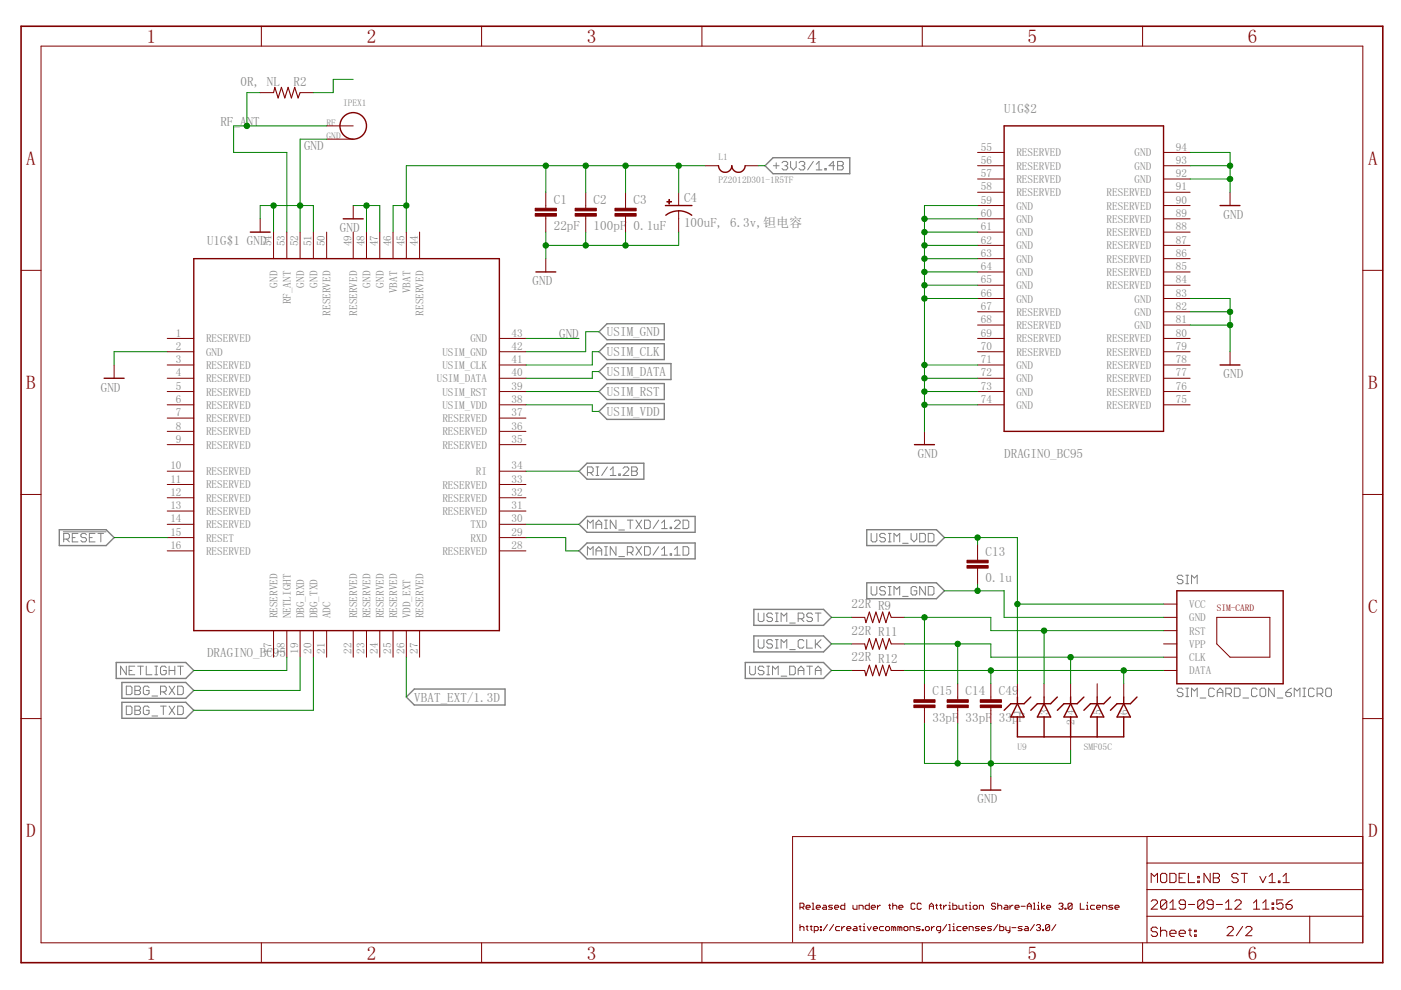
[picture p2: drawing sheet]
<svg xmlns="http://www.w3.org/2000/svg" width="297mm" height="210mm" viewBox="0 0 297 210" stroke-linecap="round" stroke-linejoin="round" font-family="sans-serif">
<g fill="none" stroke="#808080" stroke-width=".21">
<path d="M164 35.1h1.2M164.6 34.5v1.2M165.8 34.5l.3-.3h.6l.3 .3v.3l-.3 .3M166.4 35.1h.3M166.7 35.1l.3 .3v.3l-.3 .3h-.6l-.3-.3M167.6 34.2v1.2l.6 .6 .6-.6v-1.2M169.4 34.5l.3-.3h.6l.3 .3v.3l-.3 .3M170 35.1h.3M170.3 35.1l.3 .3v.3l-.3 .3h-.6l-.3-.3M172.4 34.2l-1.2 1.8M173.1 36h1.2M173.1 34.8l.6-.6v1.8"/>
<path d="M174.9 35.7h.3v.3h-.3zM177 35.1h-1.2l.9-.9v1.8M177.6 35.1h.9M177.6 34.2h.9l.3 .3v.3l-.3 .3 .3 .3v.3l-.3 .3h-.9zM126.4 99h.6M126.7 99v1.8M128.8 99l-1.2 1.8M129.4 99.6l.6-.6v1.8M132.1 99.3l.3-.3h.6l.3 .3v.3l-1.2 1.2h1.2M133.9 99h.9l.3 .3v.3l-.3 .3 .3 .3v.3l-.3 .3h-.9zM133.9 99.9h.9M13.4 112.8h9.1"/>
<path d="M13.5 114.3h.9l.3-.3v-.6l-.3-.3h-.9v1.8M14.1 114.3l.6 .6M15.3 114h.6M16.5 113.1h-1.2v1.8h1.2M18.3 113.4l-.3-.3h-.6l-.3 .3v.3l.3 .3h.6l.3 .3v.3l-.3 .3h-.6l-.3-.3M18.9 114h.7M20.2 113.1h-1.3v1.8h1.3M20.8 113.1h1.2M21.4 113.1v1.8M124.5 100.2h1l.3-.3v-.6l-.3-.3h-1v1.8M124.5 112.1v-1.8l.6 .6 .7-.6v1.8M124.5 117.7v-1.8l.6 .6 .7-.6v1.8"/>
<path d="M125.1 100.2l.7 .6M126.4 100.8h.6M126.4 112.1v-1.2l.6-.6 .6 .6v1.2M126.4 117.7v-1.2l.6-.6 .6 .6v1.2M126.4 111.2h1.2M126.4 116.8h1.2M128.2 112.1h.6M128.2 110.3h.6M128.2 117.7h.6M128.2 115.9h.6M128.5 110.3v1.8M128.5 115.9v1.8"/>
<path d="M129.4 100.8h1.2M130.6 110.3v1.8l-1.2-1.8v1.8M130.6 115.9v1.8l-1.2-1.8v1.8M131.2 100.5h.3v.3h-.3zM131.2 112.4h1.2M131.2 118h1.2M133 110.3h1.2M133 117.1h.9l.3-.3v-.6l-.3-.3h-.9v1.8M133.6 110.3v1.8M133.6 117.1l.6 .6M134.8 110.3l1.2 1.8M134.8 115.9l1.2 1.8"/>
<path d="M136 110.3l-1.2 1.8M136 115.9l-1.2 1.8M136.7 110.3h.8l.4 .3v1.2l-.4 .3h-.8zM136.7 115.9h.8l.4 .3v1.2l-.4 .3h-.8zM139.7 110.3l-1.2 1.8M139.7 115.9l-1.2 1.8M140.3 112.1h1.2M140.3 110.9l.6-.6v1.8M140.3 116.5l.6-.6v1.8M140.3 117.7h1.2M142.1 111.8h.3v.3h-.3zM142.1 117.4h.3v.3h-.3z"/>
<path d="M143 110.6l.3-.3h.6l.3 .3v.3l-1.2 1.2h1.2M143 117.7h1.2M143 116.5l.6-.6v1.8M144.8 110.3h.9l.3 .3v1.2l-.3 .3h-.9zM144.8 115.9h.9l.3 .3v1.2l-.3 .3h-.9zM184.7 113.1v1.5l.3 .3h.6l.3-.3v-1.5M187.7 113.4l-.3-.3h-.6l-.3 .3v.3l.3 .3h.6l.3 .3v.3l-.3 .3h-.6l-.3-.3M188.3 113.1h.6M188.3 114.9h.6M188.6 113.1v1.8M189.5 114.9v-1.8l.6 .6 .7-.6v1.8M191.4 115.2h1.2"/>
<path d="M193.2 113.1v1.2l.6 .6 .6-.6v-1.2M195 113.1h.9l.3 .3v1.2l-.3 .3h-.9zM196.8 113.1h.9l.3 .3v1.2l-.3 .3h-.9zM160.8 130v1.5l.3 .3h.6l.3-.3v-1.5M160.8 135.6v1.5l.3 .3h.6l.3-.3v-1.5M163.8 130.3l-.3-.3h-.6l-.3 .3v.3l.3 .3h.6l.3 .3v.3l-.3 .3h-.6l-.3-.3M163.8 135.9l-.3-.3h-.6l-.3 .3v.3l.3 .3h.6l.3 .3v.3l-.3 .3h-.6l-.3-.3M164.4 131.8h.6M164.4 130h.6M164.4 137.4h.6M164.4 135.6h.6M164.7 130v1.8"/>
<path d="M164.7 135.6v1.8M165.6 131.8v-1.8l.6 .6 .6-.6v1.8M165.6 137.4v-1.8l.6 .6 .6-.6v1.8M167.4 132.1h1.2M167.4 137.7h1.2M169.2 131.2h.9l.3-.3v-.6l-.3-.3h-.9v1.8M169.8 131.2l.6 .6M170.4 135.9l-.3-.3h-.6l-.3 .3v1.2l.3 .3h.6l.3-.3M171 135.6v1.8h1.3M172.3 130.3l-.3-.3h-.7l-.3 .3v.3l.3 .3h.7l.3 .3v.3l-.3 .3h-.7l-.3-.3M172.9 130h1.2M172.9 135.6v1.8"/>
<path d="M173.2 136.5l.9 .9M173.5 130v1.8M174.1 135.6l-1.2 1.2M184.7 124.4v1.5l.3 .3h.6l.3-.3v-1.5M187.7 124.7l-.3-.3h-.6l-.3 .3v.2l.3 .4h.6l.3 .3v.3l-.3 .3h-.6l-.3-.3M188.3 126.2h.6M188.3 124.4h.6M188.6 124.4v1.8M189.5 126.2v-1.8l.6 .5 .7-.5v1.8M191.4 126.4h1.2M194.4 124.7l-.3-.3h-.6l-.3 .3v1.2l.3 .3h.6l.3-.3v-.6h-.6M196.2 124.4v1.8l-1.2-1.8v1.8"/>
<path d="M196.8 124.4h.9l.3 .3v1.2l-.3 .3h-.9zM250.8 122.3l-.3-.3h-.6l-.3 .3v.3l.3 .3h.6l.3 .3v.3l-.3 .3h-.6l-.3-.3M251.4 122h.6M251.4 123.8h.6M251.7 122v1.8M252.6 123.8v-1.8l.6 .6 .6-.6v1.8M26.8 141.2v1.9l-1.2-1.9v1.9M26.8 145.5h.9l.3 .3v1.2l-.3 .3h-.9zM26.8 149.7h.9l.3 .3v1.2l-.3 .3h-.9zM27.4 142.2h.6M28.6 141.2h-1.2v1.9h1.2M28.6 145.5h.9l.3 .3v.3l-.3 .3 .3 .3v.3l-.3 .3h-.9z"/>
<path d="M28.6 149.7h.9l.3 .3v.3l-.3 .3 .3 .3v.3l-.3 .3h-.9zM28.6 146.4h.9M28.6 150.6h.9M29.2 141.2h1.2M29.8 141.2v1.9M31 141.2v1.9h1.2M31.6 145.8l-.3-.3h-.6l-.3 .3v1.2l.3 .3h.6l.3-.3v-.6h-.6M31.6 150l-.3-.3h-.6l-.3 .3v1.2l.3 .3h.6l.3-.3v-.6h-.6M32.2 147.6h1.2M32.2 151.8h1.2M32.8 141.2h.6M32.8 143.1h.6"/>
<path d="M33.1 141.2v1.9M34 146.7h.9l.3-.3v-.6l-.3-.3h-.9v1.8M34 149.7h1.2M34.6 146.7l.6 .6M34.6 149.7v1.8M35.2 141.6l-.3-.4h-.6l-.3 .4v1.1l.3 .4h.6l.3-.4v-.5h-.6M35.9 142.2h1.2M35.9 141.2v1.9M35.9 145.5l1.2 1.8M35.9 149.7l1.2 1.8M37.1 141.2v1.9M37.1 145.5l-1.2 1.8"/>
<path d="M37.1 149.7l-1.2 1.8M37.7 141.2h1.2M37.7 145.5h.9l.3 .3v1.2l-.3 .3h-.9zM37.7 149.7h.9l.3 .3v1.2l-.3 .3h-.9zM38.3 141.2v1.9M158.9 141.2v1.5l.4 .4h.6l.2-.4v-1.5M162 141.6l-.3-.4h-.6l-.3 .4v.3l.3 .3h.6l.3 .3v.2l-.3 .4h-.6l-.3-.4M162.6 141.2h.6M162.6 143.1h.6M162.9 141.2v1.9M163.8 143.1v-1.9l.6 .7 .6-.7v1.9M165.6 143.4h1.2"/>
<path d="M167.4 141.2h.9l.3 .4v1.1l-.3 .4h-.9zM169.2 142.2h1.2M169.2 143.1v-1.2l.6-.7 .6 .7v1.2M171 141.2h1.3M171.7 141.2v1.9M172.9 142.2h1.2M172.9 143.1v-1.2l.6-.7 .6 .7v1.2M250.8 146.2l-.3-.3h-.6l-.3 .3v.3l.3 .3h.6l.3 .3v.3l-.3 .3h-.6l-.3-.3M251.4 145.9h.6M251.4 147.7h.6M251.7 145.9v1.8M252.6 147.7v-1.8l.6 .6 .6-.6v1.8"/>
<path d="M254.4 148h1.3M257.5 146.2l-.3-.3h-.6l-.3 .3v1.2l.3 .3h.6l.3-.3M258.1 146.8h1.2M258.1 147.7v-1.2l.6-.6 .6 .6v1.2M259.9 147.1h.9l.3-.3v-.6l-.3-.3h-.9v1.8M260.5 147.1l.6 .6M261.7 145.9h.9l.3 .3v1.2l-.3 .3h-.9zM263.5 148h1.2M266.5 146.2l-.3-.3h-.6l-.3 .3v1.2l.3 .3h.6l.3-.3M267.1 146.2l.4-.3h.6l.3 .3v1.2l-.3 .3h-.6l-.4-.3zM270.2 145.9v1.8l-1.2-1.8v1.8M270.8 148h1.2"/>
<path d="M272.6 146.8h.9l.3 .3v.3l-.3 .3h-.6l-.3-.3zM273.8 145.9l-.6 .3-.6 .6M274.4 147.7v-1.8l.6 .6 .6-.6v1.8M276.2 145.9h.6M276.2 147.7h.6M276.5 145.9v1.8M278.6 146.2l-.3-.3h-.6l-.3 .3v1.2l.3 .3h.6l.3-.3M279.3 147.1h.9l.3-.3v-.6l-.3-.3h-.9v1.8M279.9 147.1l.6 .6M281.4 145.9h.6l.3 .3v1.2l-.3 .3h-.6l-.3-.3v-1.2z"/>
</g>
<g fill="none" stroke="#808080" stroke-width=".3">
<path d="M162.2 35.1l1.7-1.7h16.3v3.4h-16.3zM127 78.8l1.7-1.7h13.6v3.4h-13.6zM128.7 68.6h12.1v3.4h-12.1l-1.7-1.7zM128.7 72.9h12.1v3.3h-12.1l-1.7-1.6zM122.8 99.9l1.7-1.7h12v3.4h-12zM127 87.2l1.7-1.6h12.1v3.3h-12.1zM128.7 81.3h12.1v3.4h-12.1l-1.7-1.7zM12.6 112.3h9.9l1.7 1.7-1.7 1.7h-9.9zM122.8 111.2l1.7-1.7h22.9v3.4h-22.9zM122.8 116.8l1.7-1.7h22.9v3.4h-22.9zM183.8 112.3h14.7l1.7 1.7-1.7 1.7h-14.7zM159.8 129.2h14.8l1.7 1.7-1.7 1.7h-14.8z"/>
<path d="M159.8 134.8h14.8l1.7 1.7-1.7 1.7h-14.8zM183.8 123.6h14.7l1.7 1.7-1.7 1.6h-14.7zM24.6 140.5h14.8l1.7 1.7-1.7 1.6h-14.8zM25.8 144.7h13.6l1.7 1.7-1.7 1.7h-13.6zM25.8 148.9h13.6l1.7 1.7-1.7 1.7h-13.6zM87.8 146.1h19.3v3.4h-19.3l-1.7-1.7zM158 140.5h16.6l1.7 1.7-1.7 1.6h-16.6z"/>
</g>
<g fill="none" stroke="#800000" stroke-width=".21">
<path d="M8.7 9.8h280.2v190.1h-280.2zM55.2 19.6h2.8M55.4 5.6v4.2M63.6 19.6h2.8M102.1 5.6v4.2M148.8 5.6v4.2M195.5 5.6v4.2M242.3 5.6v4.2M69.3 26.7h5.6M69.3 29.5h5.6M149.5 35.1h2.8M158 35.1h2.8"/>
<path d="M207.3 35.1h5.6M207.3 38h5.6M207.3 32.3h5.6M246.7 35.1h5.6M246.7 38h5.6M246.7 32.3h5.6M4.5 57.3h4.2M55.2 46.4v2.8M58 49.2v5.6M60.8 49.2v5.6M63.6 49.2v5.6M66.4 49.2v5.6"/>
<path d="M69.3 49.2v5.6M74.9 43.6v2.8M74.9 49.2v5.6M77.7 49.2v5.6M80.5 49.2v5.6M83.3 49.2v5.6M86.1 49.2v5.6M89 49.2v5.6M115.7 40.8v3.4M115.7 45.8v3.4M115.7 54.8v2.9M124.2 40.8v3.4"/>
<path d="M124.2 45.8v3.4M132.6 40.8v3.4M132.6 45.8v3.4M143.9 40.8v2.8M143.9 44.7v4.5M207.3 43.6h5.6M207.3 46.4h5.6M207.3 49.2h5.6M207.3 52h5.6M207.3 54.8h5.6M207.3 57.7h5.6M207.3 40.8h5.6"/>
<path d="M246.7 43.6h5.6M246.7 46.4h5.6M246.7 49.2h5.6M246.7 52h5.6M246.7 54.8h5.6M246.7 57.7h5.6M246.7 40.8h5.6M260.8 40.8v2.8M288.9 57.3h4.3M24.2 77.4v2.8M35.5 74.6h5.6M35.5 71.8h5.6"/>
<path d="M35.5 77.4h5.6M105.9 74.6h5.6M105.9 71.8h5.6M105.9 77.4h5.6M207.3 74.6h5.6M207.3 71.8h5.6M207.3 77.4h5.6M207.3 60.5h5.6M207.3 63.3h5.6M207.3 68.9h5.6M207.3 66.1h5.6M246.7 74.6h5.6"/>
<path d="M246.7 71.8h5.6M246.7 77.4h5.6M246.7 60.5h5.6M246.7 63.3h5.6M246.7 68.9h5.6M246.7 66.1h5.6M260.8 74.6v2.8M35.5 80.2h5.6M35.5 83h5.6M35.5 85.8h5.6M35.5 88.6h5.6M35.5 91.5h5.6"/>
<path d="M35.5 94.3h5.6M35.5 99.9h5.6M105.9 80.2h5.6M105.9 83h5.6M105.9 85.8h5.6M105.9 88.6h5.6M105.9 91.5h5.6M105.9 94.3h5.6M105.9 99.9h5.6M196 91.5v2.8M207.3 80.2h5.6M207.3 83h5.6"/>
<path d="M207.3 85.8h5.6M246.7 80.2h5.6M246.7 83h5.6M246.7 85.8h5.6M4.5 104.8h4.2M35.5 102.7h5.6M35.5 105.5h5.6M35.5 108.4h5.6M35.5 111.2h5.6M35.5 116.8h5.6M35.5 114h5.6M105.9 102.7h5.6"/>
<path d="M105.9 105.5h5.6M105.9 108.4h5.6M105.9 111.2h5.6M105.9 116.8h5.6M105.9 114h5.6M207.3 115.4v3.4M288.9 104.8h4.3M58 133.7v5.6M60.8 133.7v5.6M63.6 133.7v5.6M66.4 133.7v5.6M69.3 133.7v5.6"/>
<path d="M74.9 133.7v5.6M77.7 133.7v5.6M80.5 133.7v5.6M83.3 133.7v5.6M86.1 133.7v5.6M89 133.7v5.6M180.5 130.9h2.8M180.5 136.5h2.8M189 130.9h2.8M189 136.5h2.8M207.3 120.5v3.3M246.7 130.9h2.8"/>
<path d="M246.7 136.5h2.8M246.7 139.3h2.8M246.7 128.1h2.8M246.7 133.7h2.8M258 130.9h11.2v8.4h-8.4l-2.8-2.8zM4.5 152.4h4.2M180.5 142.2h2.8M189 142.2h2.8M196 145v3.4M196 150.1v3.3M203.1 145v3.4M203.1 150.1v3.3"/>
<path d="M210.1 145v3.4M210.1 150.1v3.3M215.7 145v2.8M221.4 145v2.8M227 145v2.8M227 156.2v2.8M232.6 145v2.8M238.3 145v2.8M246.7 142.2h2.8M288.9 152.4h4.3M210.1 164.7v2.8M243.2 177.4v22.5"/>
<path d="M288.9 177.4h-120.9v22.4M55.4 199.9v4.2M102.1 199.9v4.2M148.8 199.9v4.2M169.6 196.7l.2-.3h.4l.3 .3v.6M169.6 192.4h.6l.3-.2v-.5l-.3-.2h-.6v1.3M169.6 196v1.3M170 192.4l.5 .4M170.9 192.4h.9l-.2-.5h-.5l-.2 .3v.4l.2 .2h.5M170.9 196.4h.4M171.1 196.2v.9l.2 .2M171.8 196.4h.4"/>
<path d="M172 196.2v.9l.2 .2M172.2 192.8h.4M172.2 191.5h.2v1.3M172.6 197.3h.7l.2-.2v-.4l-.2-.3h-.7v1.4M173.1 192.4h.8l-.2-.5h-.4l-.2 .3v.4l.2 .2h.4M173.9 196.4h.2v.3h-.2zM173.9 197.1h.2v.2h-.2zM174.6 191.9h.4l.2 .3v.6h-.6l-.3-.2 .3-.2h.6M175.4 196l-.8 1.3M176.5 191.9h-.6l-.2 .3 .8 .4-.2 .2h-.6M176.7 196l-.8 1.3M177 192.4h.8l-.2-.5h-.4l-.2 .3v.4l.2 .2h.4"/>
<path d="M178 196.4h-.6l-.2 .3v.4l.2 .2h.6M178.5 196.4v.9M179.1 191.5v1.3h-.6l-.3-.2v-.4l.3-.3h.6M179.1 196.4h-.2l-.4 .5M179.5 196.9h.9l-.2-.5h-.4l-.3 .3v.4l.3 .2h.4M180.8 191.9v.7l.3 .2h.6v-.9M181.1 196.4h.4l.2 .3v.6h-.6l-.3-.2 .3-.2h.6M182.1 196.4h.5M182.1 192.8v-.9h.7l.2 .3v.6M182.4 196.2v.9l.2 .2M183 196.4h.2v.9M183 197.3h.4"/>
<path d="M183.2 195.8v.2M183.9 196.4l.4 .9 .4-.9M184.3 191.5v1.3h-.7l-.2-.2v-.4l.2-.3h.7M184.7 192.4h.9l-.2-.5h-.4l-.3 .3v.4l.3 .2h.4M185.2 196.9h.8l-.2-.5h-.4l-.2 .3v.4l.2 .2h.4M186 191.9v.9M186.7 191.9h-.2l-.5 .5M187.3 196.4h-.6l-.2 .3v.4l.2 .2h.6M188 196.4h.4l.2 .3v.4l-.2 .2h-.4l-.3-.2v-.4zM188.4 191.9h.4M188.6 191.7v.9l.2 .2M189.3 192.2l.2-.3h.4l.2 .3v.6"/>
<path d="M189.3 191.5v1.3M189.5 196.7l-.4-.3v.9M189.5 196.7v.6M189.5 196.7l.2-.3 .2 .3v.6M190.6 192.4h.8l-.2-.5h-.4l-.2 .3v.4l.2 .2h.4M190.8 196.7l-.4-.3v.9M190.8 196.7v.6M190.8 196.7l.2-.3 .2 .3v.6M191.9 196.4h.4l.2 .3v.4l-.2 .2h-.4l-.3-.2v-.4zM192.9 197.3v-.9h.7l.2 .3v.6M194 191.7l-.2-.2h-.4l-.2 .2v.9l.2 .2h.4l.2-.2M195.1 196.4h-.6l-.3 .3 .9 .4-.2 .2h-.7"/>
<path d="M195.3 191.7l-.2-.2h-.4l-.2 .2v.9l.2 .2h.4l.2-.2M195.5 197.1h.2v.2h-.2zM195.5 199.9v4.2M196.4 196.4h.4l.2 .3v.4l-.2 .2h-.4l-.2-.2v-.4zM197 192.8v-.9l.5-.4 .4 .4v.9M197 192.2h.9M197.5 196.4v.9M198.1 196.4h-.2l-.4 .5M198.4 191.9h.4M198.6 191.7v.9l.2 .2M199.2 191.9h.4M199.4 197.3h-.6l-.2-.2v-.4l.2-.3h.6v1.1l-.4 .3"/>
<path d="M199.4 191.7v.9l.2 .2M200.1 191.9v.9M200.7 196l-.8 1.3M200.7 191.9h-.2l-.4 .5M201.1 192.8h.5M201.1 197.3h.5M201.1 196h.3v1.3M201.1 191.9h.3v.9M201.4 191.3v.2M202 191.5v1.3h.7l.2-.2v-.4l-.2-.3h-.7M202 196.4h.2v.9M202 197.3h.5"/>
<path d="M202.2 195.8v.2M203.3 191.9v.7l.2 .2h.7v-.9M203.8 196.4h-.7l-.2 .3v.4l.2 .2h.7M204.2 196.9h.8l-.2-.5h-.4l-.2 .3v.4l.2 .2h.4M204.6 191.9h.4M204.8 191.7v.9l.2 .2M205.5 192.8h.4M205.5 197.3v-.9h.6l.2 .3v.6M205.5 191.9h.2v.9M205.7 191.3v.2M206.3 192.2l.3-.3h.4l.2 .3v.4l-.2 .2h-.4l-.3-.2zM207.6 196.4h-.6l-.2 .3 .8 .4-.2 .2h-.6"/>
<path d="M207.6 192.8v-.9h.7l.2 .3v.6M208.1 196.9h.8l-.2-.5h-.4l-.2 .3v.4l.2 .2h.4M210.2 196.4h-.6l-.2 .3 .2 .2h.4l.2 .2-.2 .2h-.6M211.1 191.7l-.2-.2h-.5l-.2 .2 .2 .5h.5l.2 .2-.2 .4h-.5l-.2-.2M211.5 196l-.8 1.3M211.5 192.2l.3-.3h.4l.2 .3v.6M211.5 191.5v1.3M212 196v1.3h.6l.2-.2v-.4l-.2-.3h-.6M213 191.9h.5l.2 .3v.6h-.7l-.2-.2 .2-.2h.7M213.3 196.4v.7l.2 .2h.6M214.1 196.4v1.1l-.4 .3M214.1 191.9v.9"/>
<path d="M214.5 196.7h.9M214.8 191.9h-.3l-.4 .5M215.2 192.4h.9l-.2-.5h-.5l-.2 .3v.4l.2 .2h.5M216.5 192.2h.9M216.7 196.4h-.6l-.2 .3 .8 .4-.2 .2h-.6M217.4 196.4h.4l.2 .3v.6h-.6l-.3-.2 .3-.2h.6M217.8 192.2h.9M217.8 192.8v-.9l.4-.4 .5 .4v.9M219.1 192.8h.4M219.1 191.5h.2v1.3M219.3 196l-.9 1.3M219.8 196.2l.2-.2h.4l.2 .2-.2 .5"/>
<path d="M220 192.8h.4M220 191.9h.2v.9M220.2 196.7h.2M220.2 191.3v.2M220.4 196.7l.2 .2-.2 .4h-.4l-.2-.2M220.8 191.5v1.3M221 197.1h.3v.2h-.3zM221.5 191.9l-.7 .5 .7 .4M221.9 192.4h.9l-.3-.5h-.4l-.2 .3v.4l.2 .2h.4M222.5 196.2v.9l-.2 .2h-.4l-.2-.2M222.5 196.2l-.2-.2h-.4l-.2 .2v.9M222.5 196.2l-.8 .9"/>
<path d="M223.9 196l-.9 1.3M224.5 191.7l.2-.2h.4l.3 .2-.3 .5M224.9 192.2h.2M225.1 192.2l.3 .2-.3 .4h-.4l-.2-.2M225.8 192.6h.2v.2h-.2zM227.3 191.7v.9l-.2 .2h-.4l-.3-.2M227.3 191.7l-.2-.2h-.4l-.3 .2v.9M227.3 191.7l-.9 .9M229 191.5v1.3h.9M230.3 192.8h.5M230.3 191.9h.2v.9M230.5 191.3v.2"/>
<path d="M232.1 191.9h-.7l-.2 .3v.4l.2 .2h.7M232.5 192.4h.9l-.2-.5h-.5l-.2 .3v.4l.2 .2h.5M233.8 192.8v-.9h.6l.3 .3v.6M235.9 191.9h-.6l-.2 .3 .2 .2h.4l.2 .2-.2 .2h-.6M236.4 192.4h.9l-.3-.5h-.4l-.2 .3v.4l.2 .2h.4M242.3 199.9v4.2M243.2 194.3h45.7M243.2 188.6h45.7M243.2 183h45.7M244.1 191.1l.3-.3h.7l.3 .3v.4l-1.3 1.3h1.3M244.1 187.1v-1.9l.6 .6 .7-.6v1.9M245.4 196.9l-.3-.3h-.7l-.3 .3v.3l.3 .3h.7l.3 .4v.3l-.3 .3h-.7l-.3-.3"/>
<path d="M246.1 196.6v1.9M246.1 197.5l.3-.3h.6l.4 .3v1M246.4 185.2h.6l.4 .3v1.3l-.4 .3h-.6l-.3-.3v-1.3zM247.4 191.1v1.3l-.4 .4h-.6l-.3-.4M247.4 191.1l-.4-.3h-.6l-.3 .3v1.3M247.4 191.1l-1.3 1.3M248 185.2h1l.3 .3v1.3l-.3 .3h-1zM248 192.8h1.3M248 191.5l.7-.7v2M248 197.9h1.3v-.4l-.3-.3h-.7l-.3 .3v.7l.3 .3h.7M250 186.1h.7M250 197.9h1.3v-.4l-.3-.3h-.7l-.3 .3v.7l.3 .3h.7"/>
<path d="M251.3 185.2h-1.3v1.9h1.3M251.3 191.8h-1l-.3-.3v-.4l.3-.3h.7l.3 .3v1.3l-.3 .4h-.7l-.3-.4M252 185.2v1.9h1.3M252 191.8h1.3M252 197.2h.6M252.3 196.9v1.3l.3 .3M253.3 197.2h.3v.3h-.3zM253.3 198.2h.3v.3h-.3zM253.9 186.8h.4v.3h-.4zM253.9 185.8h.4v.3h-.4zM255.2 191.1v1.3l-.3 .4h-.6l-.4-.4M255.2 191.1l-.3-.3h-.6l-.4 .3v1.3"/>
<path d="M255.2 191.1l-1.3 1.3M256.6 185.2v1.9l-1.3-1.9v1.9M257.2 191.8h-1l-.3-.3v-.4l.3-.3h.7l.3 .3v1.3l-.3 .4h-.7l-.3-.4M257.2 185.2h1l.4 .3v.3l-.4 .3 .4 .4v.3l-.4 .3h-1zM257.2 186.1h1M257.9 191.8h1.3M259.8 192.8h1.4M259.8 191.5l.7-.7v2M260.2 196.8l.3-.4h.7l.3 .4v.3l-1.3 1.3h1.3M261.8 191.1l.3-.3h.7l.3 .3v.4l-1.3 1.3h1.3M262.5 185.5l-.3-.3h-.7l-.3 .3v.3l.3 .3h.7l.3 .4v.3l-.3 .3h-.7l-.3-.3M263.1 185.2h1.4"/>
<path d="M263.5 196.4l-1.4 2M263.8 185.2v1.9M264.1 196.8l.3-.4h.7l.3 .4v.3l-1.3 1.3h1.3M265.8 192.8h1.3M265.8 191.5l.6-.7v2M267.1 185.8l.7 1.3 .6-1.3M267.7 192.8h1.3M267.7 191.5l.7-.7v2M269.1 187.1h1.3M269.1 185.8l.6-.6v1.9M269.7 192.4h.3v.4h-.3zM269.7 191.5h.3v.3h-.3z"/>
<path d="M271 186.8h.4v.3h-.4zM272 190.8h-1.3v1l.7-.3h.3l.3 .3v.6l-.3 .4h-.7l-.3-.4M272 187.1h1.3M272 185.8l.7-.6v1.9M272.7 191.8h.9l.4 .3v.3l-.4 .4h-.6l-.3-.4zM274 190.8l-.7 .3-.6 .7M277.7 194.3v5.6"/>
</g>
<g fill="none" stroke="#800000" stroke-width=".3">
<path d="M152.3 35.1a1.41 1.41 0 0 0 1.4 1.4 1.41 1.41 0 0 0 1.5-1.4 1.42 1.42 0 0 0 1.4 1.4 1.42 1.42 0 0 0 1.4-1.4M212.9 26.7h33.8v64.8h-33.8zM41.1 54.8h64.8v78.9h-64.8zM53.1 49.2h4.2M72.8 46.4h4.2M113.6 57.7h4.2M141.1 43.6h5.6M141.2 45.6a4.5 4.5 0 0 1 5.5 0M258.7 43.6h4.2M258.7 77.4h4.2M22.1 80.2h4.2M193.9 94.3h4.2"/>
<path d="M249.5 125.3h22.6v19.7h-22.6zM215.7 149.2l1.4 2.8h-2.8zM215.7 147.8v1.4M215.7 152v4.2h22.6v-4.2M218.5 147.8l-1.4 1.4h-2.8l-1.4 1.4M221.4 149.2l1.4 2.8h-2.9zM221.4 147.8v1.4M221.4 152v4.2M224.2 147.8l-1.4 1.4h-2.9l-1.4 1.4M227 149.2l1.4 2.8h-2.8zM227 147.8v1.4M227 152v4.2"/>
<path d="M229.8 147.8l-1.4 1.4h-2.8l-1.4 1.4M232.6 149.2l1.4 2.8h-2.8zM232.6 147.8v1.4M232.6 152v4.2M235.4 147.8l-1.4 1.4h-2.8l-1.4 1.4M238.3 149.2l1.4 2.8h-2.9zM238.3 147.8v1.4M241.1 147.8l-1.4 1.4h-2.9l-1.4 1.4M208 167.5h4.2"/>
<circle cx="74.9" cy="26.7" r="2.82"/>
</g>
<path d="M58 19.6l.3-1.1 .7 2.3 .7-2.3 .7 2.3 .7-2.3 .7 2.3 .7-2.3 .7 2.3 .4-1.2M183.3 130.9l.3 1.1 .7-2.2 .7 2.2 .7-2.2 .7 2.2 .7-2.2 .7 2.2 .7-2.2 .5 1.1M183.3 136.5l.3 1.1 .7-2.2 .7 2.2 .7-2.2 .7 2.2 .7-2.2 .7 2.2 .7-2.2 .5 1.1M183.3 142.2l.3 1.1 .7-2.3 .7 2.3 .7-2.3 .7 2.3 .7-2.3 .7 2.3 .7-2.3 .5 1.2" fill="none" stroke="#800000" stroke-width=".23"/>
<g fill="#800000" stroke="#800000" stroke-width=".21">
<path d="M113.5 45.3h4.5v.5h-4.5z"/>
<path d="M113.5 44.2h4.5v.5h-4.5z"/>
<path d="M121.9 45.3h4.5v.5h-4.5z"/>
<path d="M121.9 44.2h4.5v.5h-4.5z"/>
<path d="M130.4 45.3h4.5v.5h-4.5z"/>
<path d="M130.4 44.2h4.5v.5h-4.5z"/>
<path d="M141.4 42.7h1v.1h-1z"/>
<path d="M141.8 42.3h.1v1h-.1z"/>
<path d="M207.8 149.5h4.5v.5h-4.5z"/>
<path d="M207.8 148.4h4.5v.5h-4.5z"/>
<path d="M205 119.9h4.5v.6h-4.5z"/>
<path d="M205 118.8h4.5v.5h-4.5z"/>
<path d="M200.8 149.5h4.5v.5h-4.5z"/>
<path d="M200.8 148.4h4.5v.5h-4.5z"/>
<path d="M193.8 149.5h4.4v.5h-4.4z"/>
<path d="M193.8 148.4h4.4v.5h-4.4z"/>
</g>
<path d="M4.5 5.6h288.7v198.5h-288.7z" fill="none" stroke="#800000" stroke-width=".34"/>
<g fill="none" stroke="#008000" stroke-width=".21">
<path d="M55.2 19.6h-2.9v7.1M74.9 16.8h-4.2v2.8h-4.3M69.3 29.5h-5.7v19.7M69.3 26.7h-19.8v5.6h11.3v16.9M115.7 35.1v5.7M124.2 35.1v5.7M132.6 35.1v5.7M143.9 35.1v5.7M149.5 35.1h-63.4v14.1M160.8 35.1h1.4M252.3 32.3h8.5v8.5M252.3 35.1h8.5"/>
<path d="M252.3 38h8.5M55.2 46.4v-2.8h11.2v5.6M58 43.6v5.6M74.9 43.6h5.6v5.6M77.7 43.6v5.6M86.1 43.6h-2.8v5.6M115.7 49.2v5.6M124.2 49.2v2.8M132.6 49.2v2.8M143.9 49.2v2.8h-28.2M196 46.4h11.3M196 49.2h11.3"/>
<path d="M196 52h11.3M196 54.8h11.3M196 57.7h11.3M207.3 43.6h-11.3v47.9M35.5 74.6h-11.3v2.8M111.5 71.8h11.3M127 78.8h-1.4v1.4h-14.1M127 74.6h-1.4v2.8h-14.1M127 70.3h-2.8v4.3h-12.7M196 77.4h11.3M196 60.5h11.3M196 63.3h11.3"/>
<path d="M252.3 63.3h8.5v11.3M252.3 66.1h8.5M252.3 68.9h8.5M111.5 85.8h14.1v1.4h1.4M111.5 83h15.5M111.5 99.9h11.3M196 85.8h11.3M196 83h11.3M196 80.2h11.3M24.2 114h11.3M111.5 114h8.5v2.8h2.8M111.5 111.2h11.3"/>
<path d="M200.2 114h15.5v31M207.3 114v1.4M60.8 139.3v2.9h-19.7M63.6 139.3v7.1h-22.5M66.4 139.3v11.3h-25.3M86.1 139.3v8.5M176.3 130.9h4.2M176.3 136.5h4.2M191.8 130.9h18.3v2.8h36.6M191.8 136.5h18.3v2.8h36.6M196 130.9v14.1M200.2 125.3h12.7v5.6h33.8"/>
<path d="M203.1 136.5v8.5M207.3 123.8v1.5M215.7 128.1h31M221.4 133.7v11.3M227 139.3v5.7M176.3 142.2h4.2M191.8 142.2h54.9M196 153.4v8.5h31v-2.9M203.1 153.4v8.5M210.1 142.2v2.8M210.1 153.4v11.3M238.3 142.2v2.8"/>
</g>
<g fill="#008000" stroke="#008000" stroke-width=".21">
<circle cx="196" cy="85.8" r=".57"/>
<circle cx="196" cy="83" r=".57"/>
<circle cx="196" cy="80.2" r=".57"/>
<circle cx="196" cy="77.4" r=".57"/>
<circle cx="196" cy="46.4" r=".57"/>
<circle cx="196" cy="49.2" r=".57"/>
<circle cx="196" cy="52" r=".57"/>
<circle cx="196" cy="54.8" r=".57"/>
<circle cx="196" cy="57.7" r=".57"/>
<circle cx="196" cy="60.5" r=".57"/>
<circle cx="196" cy="63.3" r=".57"/>
<circle cx="260.8" cy="66.1" r=".57"/>
<circle cx="260.8" cy="68.9" r=".57"/>
<circle cx="63.6" cy="43.6" r=".57"/>
<circle cx="58" cy="43.6" r=".57"/>
<circle cx="77.7" cy="43.6" r=".57"/>
<circle cx="260.8" cy="35.1" r=".57"/>
<circle cx="260.8" cy="38" r=".57"/>
<circle cx="115.7" cy="52" r=".57"/>
<circle cx="124.2" cy="52" r=".57"/>
<circle cx="132.6" cy="52" r=".57"/>
<circle cx="210.1" cy="161.9" r=".57"/>
<circle cx="203.1" cy="161.9" r=".57"/>
<circle cx="215.7" cy="128.1" r=".57"/>
<circle cx="207.3" cy="114" r=".57"/>
<circle cx="207.3" cy="125.3" r=".57"/>
<circle cx="86.1" cy="43.6" r=".57"/>
<circle cx="115.7" cy="35.1" r=".57"/>
<circle cx="124.2" cy="35.1" r=".57"/>
<circle cx="132.6" cy="35.1" r=".57"/>
<circle cx="143.9" cy="35.1" r=".57"/>
<circle cx="227" cy="139.3" r=".57"/>
<circle cx="203.1" cy="136.5" r=".57"/>
<circle cx="196" cy="130.9" r=".57"/>
<circle cx="221.4" cy="133.7" r=".57"/>
<circle cx="238.3" cy="142.2" r=".57"/>
<circle cx="210.1" cy="142.2" r=".57"/>
<circle cx="52.3" cy="26.7" r=".57"/>
</g>
<g font-size="4.1" fill="#800000">
<text x="31" y="9.1">1</text>
<text x="77.7" y="9.1">2</text>
<text x="124.5" y="9.1">3</text>
<text x="171.2" y="9.1">4</text>
<text x="217.9" y="9.1">5</text>
<text x="264.6" y="9.1">6</text>
<text x="5.6" y="35">A</text>
<text x="290" y="35">A</text>
<text x="5.6" y="82.5">B</text>
<text x="290" y="82.5">B</text>
<text x="5.6" y="130">C</text>
<text x="290" y="130">C</text>
<text x="5.6" y="177.6">D</text>
<text x="290" y="177.6">D</text>
<text x="31" y="203.4">1</text>
<text x="77.7" y="203.4">2</text>
<text x="124.5" y="203.4">3</text>
<text x="171.2" y="203.4">4</text>
<text x="217.9" y="203.4">5</text>
<text x="264.6" y="203.4">6</text>
</g>
<g font-size="2.8" fill="#808080">
<text x="51" y="18.2">0R, NL</text>
<text x="62.2" y="18.2">R2</text>
<text x="212.9" y="23.9">U1G$2</text>
<text x="46.7" y="26.7">RF_ANT</text>
<text x="64.5" y="31.8">GND</text>
<text x="117.4" y="43.2">C1</text>
<text x="125.9" y="43.2">C2</text>
<text x="134.3" y="43.2">C3</text>
<text x="145" y="42.9">C4</text>
<text x="259.4" y="46.4">GND</text>
<text x="43.9" y="52">U1G$1 GND</text>
<text x="72.1" y="49.2">GND</text>
<text x="117.4" y="48.8">22pF</text>
<text x="125.9" y="48.8">100pF</text>
<text x="134.3" y="48.8">0.1uF</text>
<text x="145" y="48.2">100uF, 6.3v,钽电容</text>
<text x="112.9" y="60.5">GND</text>
<text x="118.5" y="71.7">GND</text>
<text x="128.7" y="71.3">USIM_GND</text>
<text x="128.7" y="75.5">USIM_CLK</text>
<text x="21.4" y="83">GND</text>
<text x="128.7" y="84">USIM_RST</text>
<text x="128.7" y="79.8">USIM_DATA</text>
<text x="259.4" y="80.2">GND</text>
<text x="128.7" y="88.2">USIM_VDD</text>
<text x="194.6" y="97.1">GND</text>
<text x="212.9" y="97.1">DRAGINO_BC95</text>
<text x="209" y="117.8">C13</text>
<text x="209" y="123.4">0.1u</text>
<text x="180.5" y="128.9">22R R9</text>
<text x="180.5" y="134.6">22R R11</text>
<text x="43.9" y="139.3">DRAGINO_BC95</text>
<text x="180.5" y="140.2">22R R12</text>
<text x="87.8" y="148.8">VBAT_EXT/1.3D</text>
<text x="197.7" y="147.4">C15</text>
<text x="204.7" y="147.4">C14</text>
<text x="211.8" y="147.4">C49</text>
<text x="197.7" y="153">33pF</text>
<text x="204.7" y="153">33pF</text>
<text x="211.8" y="153">33p</text>
<text x="216" y="153">F</text>
<text x="207.3" y="170.3">GND</text>
</g>
<g font-size="2.4" fill="#808080">
<text x="207.9" y="31.9">55</text>
<text x="207.9" y="34.7">56</text>
<text x="215.5" y="33.2">RESERVED</text>
<text x="215.5" y="36">RESERVED</text>
<text x="240.6" y="36">GND</text>
<text x="240.6" y="33.2">GND</text>
<text x="249.3" y="34.7">93</text>
<text x="249.3" y="31.9">94</text>
<text x="207.9" y="37.6">57</text>
<text x="207.9" y="40.4">58</text>
<text x="215.5" y="38.8">RESERVED</text>
<text x="215.5" y="41.6">RESERVED</text>
<text x="234.6" y="41.6">RESERVED</text>
<text x="240.6" y="38.8">GND</text>
<text x="249.3" y="37.6">92</text>
<text x="249.3" y="40.4">91</text>
<text x="207.9" y="43.2">59</text>
<text x="207.9" y="46">60</text>
<text x="215.5" y="44.4">GND</text>
<text x="215.5" y="47.2">GND</text>
<text x="234.6" y="47.2">RESERVED</text>
<text x="234.6" y="44.4">RESERVED</text>
<text x="249.3" y="46">89</text>
<text x="249.3" y="43.2">90</text>
<text x="57.6" y="52.3" transform="rotate(-90 57.6 52.3)">54</text>
<text x="60.4" y="52.3" transform="rotate(-90 60.4 52.3)">53</text>
<text x="63.2" y="52.3" transform="rotate(-90 63.2 52.3)">52</text>
<text x="66" y="52.3" transform="rotate(-90 66 52.3)">51</text>
<text x="68.9" y="52.3" transform="rotate(-90 68.9 52.3)">50</text>
<text x="74.5" y="52.3" transform="rotate(-90 74.5 52.3)">49</text>
<text x="77.3" y="52.3" transform="rotate(-90 77.3 52.3)">48</text>
<text x="80.1" y="52.3" transform="rotate(-90 80.1 52.3)">47</text>
<text x="82.9" y="52.3" transform="rotate(-90 82.9 52.3)">46</text>
<text x="85.8" y="52.3" transform="rotate(-90 85.8 52.3)">45</text>
<text x="88.6" y="52.3" transform="rotate(-90 88.6 52.3)">44</text>
<text x="207.9" y="48.8">61</text>
<text x="207.9" y="51.6">62</text>
<text x="215.5" y="50.1">GND</text>
<text x="215.5" y="52.9">GND</text>
<text x="234.6" y="52.9">RESERVED</text>
<text x="234.6" y="50.1">RESERVED</text>
<text x="249.3" y="51.6">87</text>
<text x="249.3" y="48.8">88</text>
<text x="207.9" y="54.5">63</text>
<text x="207.9" y="57.3">64</text>
<text x="215.5" y="55.7">GND</text>
<text x="215.5" y="58.5">GND</text>
<text x="234.6" y="58.5">RESERVED</text>
<text x="234.6" y="55.7">RESERVED</text>
<text x="249.3" y="57.3">85</text>
<text x="249.3" y="54.5">86</text>
<text x="58.8" y="61" transform="rotate(-90 58.8 61)">GND</text>
<text x="61.7" y="64.5" transform="rotate(-90 61.7 64.5)">RF_ANT</text>
<text x="64.5" y="61" transform="rotate(-90 64.5 61)">GND</text>
<text x="67.3" y="61" transform="rotate(-90 67.3 61)">GND</text>
<text x="78.6" y="61" transform="rotate(-90 78.6 61)">GND</text>
<text x="81.4" y="61" transform="rotate(-90 81.4 61)">GND</text>
<text x="84.2" y="62.2" transform="rotate(-90 84.2 62.2)">VBAT</text>
<text x="87" y="62.2" transform="rotate(-90 87 62.2)">VBAT</text>
<text x="207.9" y="60.1">65</text>
<text x="207.9" y="62.9">66</text>
<text x="207.9" y="65.7">67</text>
<text x="215.5" y="61.3">GND</text>
<text x="215.5" y="64.1">GND</text>
<text x="234.6" y="61.3">RESERVED</text>
<text x="240.6" y="64.1">GND</text>
<text x="249.3" y="65.7">82</text>
<text x="249.3" y="62.9">83</text>
<text x="249.3" y="60.1">84</text>
<text x="37.3" y="71.4">1</text>
<text x="70.1" y="66.9" transform="rotate(-90 70.1 66.9)">RESERVED</text>
<text x="75.7" y="66.9" transform="rotate(-90 75.7 66.9)">RESERVED</text>
<text x="89.8" y="66.9" transform="rotate(-90 89.8 66.9)">RESERVED</text>
<text x="108.5" y="71.4">43</text>
<text x="207.9" y="68.5">68</text>
<text x="207.9" y="71.4">69</text>
<text x="215.5" y="67">RESERVED</text>
<text x="215.5" y="69.8">RESERVED</text>
<text x="240.6" y="69.8">GND</text>
<text x="240.6" y="67">GND</text>
<text x="249.3" y="68.5">81</text>
<text x="249.3" y="71.4">80</text>
<text x="37.3" y="74.2">2</text>
<text x="37.3" y="77">3</text>
<text x="43.7" y="75.4">GND</text>
<text x="43.7" y="72.6">RESERVED</text>
<text x="93.8" y="75.4">USIM_GND</text>
<text x="99.7" y="72.6">GND</text>
<text x="108.5" y="77">41</text>
<text x="108.5" y="74.2">42</text>
<text x="207.9" y="77">71</text>
<text x="207.9" y="74.2">70</text>
<text x="215.5" y="72.6">RESERVED</text>
<text x="215.5" y="75.4">RESERVED</text>
<text x="234.6" y="75.4">RESERVED</text>
<text x="234.6" y="72.6">RESERVED</text>
<text x="249.3" y="77">78</text>
<text x="249.3" y="74.2">79</text>
<text x="37.3" y="79.8">4</text>
<text x="37.3" y="82.6">5</text>
<text x="43.7" y="78.2">RESERVED</text>
<text x="43.7" y="81">RESERVED</text>
<text x="43.7" y="83.9">RESERVED</text>
<text x="92.6" y="81">USIM_DATA</text>
<text x="93.8" y="78.2">USIM_CLK</text>
<text x="93.8" y="83.9">USIM_RST</text>
<text x="108.5" y="79.8">40</text>
<text x="108.5" y="82.6">39</text>
<text x="207.9" y="79.8">72</text>
<text x="207.9" y="82.6">73</text>
<text x="215.5" y="78.2">GND</text>
<text x="215.5" y="81">GND</text>
<text x="215.5" y="83.9">GND</text>
<text x="234.6" y="83.9">RESERVED</text>
<text x="234.6" y="81">RESERVED</text>
<text x="234.6" y="78.2">RESERVED</text>
<text x="249.3" y="82.6">76</text>
<text x="249.3" y="79.8">77</text>
<text x="37.3" y="85.4">6</text>
<text x="37.3" y="88.2">7</text>
<text x="43.7" y="86.7">RESERVED</text>
<text x="43.7" y="89.5">RESERVED</text>
<text x="93.8" y="89.5">RESERVED</text>
<text x="93.8" y="86.7">USIM_VDD</text>
<text x="108.5" y="88.2">37</text>
<text x="108.5" y="85.4">38</text>
<text x="207.9" y="85.4">74</text>
<text x="215.5" y="86.7">GND</text>
<text x="234.6" y="86.7">RESERVED</text>
<text x="249.3" y="85.4">75</text>
<text x="37.3" y="91.1">8</text>
<text x="37.3" y="93.9">9</text>
<text x="43.7" y="92.3">RESERVED</text>
<text x="43.7" y="95.1">RESERVED</text>
<text x="93.8" y="95.1">RESERVED</text>
<text x="93.8" y="92.3">RESERVED</text>
<text x="108.5" y="93.9">35</text>
<text x="108.5" y="91.1">36</text>
<text x="36.1" y="99.5">10</text>
<text x="43.7" y="100.8">RESERVED</text>
<text x="100.9" y="100.8">RI</text>
<text x="108.5" y="99.5">34</text>
<text x="36.1" y="102.3">11</text>
<text x="36.1" y="105.1">12</text>
<text x="36.1" y="108">13</text>
<text x="43.7" y="103.6">RESERVED</text>
<text x="43.7" y="106.4">RESERVED</text>
<text x="93.8" y="106.4">RESERVED</text>
<text x="93.8" y="103.6">RESERVED</text>
<text x="108.5" y="108">31</text>
<text x="108.5" y="105.1">32</text>
<text x="108.5" y="102.3">33</text>
<text x="36.1" y="110.8">14</text>
<text x="36.1" y="113.6">15</text>
<text x="43.7" y="109.2">RESERVED</text>
<text x="43.7" y="112">RESERVED</text>
<text x="93.8" y="109.2">RESERVED</text>
<text x="99.7" y="112">TXD</text>
<text x="108.5" y="113.6">29</text>
<text x="108.5" y="110.8">30</text>
<text x="36.1" y="116.4">16</text>
<text x="43.7" y="117.7">RESERVED</text>
<text x="43.7" y="114.8">RESET</text>
<text x="93.8" y="117.7">RESERVED</text>
<text x="99.7" y="114.8">RXD</text>
<text x="108.5" y="116.4">28</text>
<text x="58.8" y="131.1" transform="rotate(-90 58.8 131.1)">RESERVED</text>
<text x="61.6" y="131.1" transform="rotate(-90 61.6 131.1)">NETLIGHT</text>
<text x="64.5" y="131.1" transform="rotate(-90 64.5 131.1)">DBG_RXD</text>
<text x="67.3" y="131.1" transform="rotate(-90 67.3 131.1)">DBG_TXD</text>
<text x="70.1" y="131.1" transform="rotate(-90 70.1 131.1)">ADC</text>
<text x="75.7" y="131.1" transform="rotate(-90 75.7 131.1)">RESERVED</text>
<text x="78.5" y="131.1" transform="rotate(-90 78.5 131.1)">RESERVED</text>
<text x="81.4" y="131.1" transform="rotate(-90 81.4 131.1)">RESERVED</text>
<text x="84.2" y="131.1" transform="rotate(-90 84.2 131.1)">RESERVED</text>
<text x="87" y="131.1" transform="rotate(-90 87 131.1)">VDD_EXT</text>
<text x="89.8" y="131.1" transform="rotate(-90 89.8 131.1)">RESERVED</text>
<text x="252.1" y="128.9">VCC</text>
<text x="252.1" y="131.7">GND</text>
<text x="252.1" y="134.6">RST</text>
<text x="252.1" y="137.4">VPP</text>
<text x="57.6" y="138.7" transform="rotate(-90 57.6 138.7)">17</text>
<text x="60.4" y="138.7" transform="rotate(-90 60.4 138.7)">18</text>
<text x="63.2" y="138.7" transform="rotate(-90 63.2 138.7)">19</text>
<text x="66" y="138.7" transform="rotate(-90 66 138.7)">20</text>
<text x="68.9" y="138.7" transform="rotate(-90 68.9 138.7)">21</text>
<text x="74.5" y="138.7" transform="rotate(-90 74.5 138.7)">22</text>
<text x="77.3" y="138.7" transform="rotate(-90 77.3 138.7)">23</text>
<text x="80.1" y="138.7" transform="rotate(-90 80.1 138.7)">24</text>
<text x="82.9" y="138.7" transform="rotate(-90 82.9 138.7)">25</text>
<text x="85.8" y="138.7" transform="rotate(-90 85.8 138.7)">26</text>
<text x="88.6" y="138.7" transform="rotate(-90 88.6 138.7)">27</text>
<text x="252.1" y="140.2">CLK</text>
<text x="252.1" y="143">DATA</text>
<text x="216.6" y="151.6" transform="rotate(-90 216.6 151.6)">1</text>
<text x="222.2" y="151.6" transform="rotate(-90 222.2 151.6)">3</text>
<text x="227.8" y="153.6" transform="rotate(-90 227.8 153.6)">2</text>
<text x="227.8" y="151.6" transform="rotate(-90 227.8 151.6)">4</text>
<text x="233.5" y="151.6" transform="rotate(-90 233.5 151.6)">5</text>
<text x="239.1" y="151.6" transform="rotate(-90 239.1 151.6)">6</text>
</g>
<g font-size="2" fill="#808080">
<text x="72.7" y="22.5">IPEX1</text>
<text x="69.3" y="26.7">RF</text>
<text x="69.3" y="29.5">GND</text>
<text x="152.3" y="34">L1</text>
<text x="152.3" y="38.8">PZ2012D301-1R5TF</text>
<text x="215.7" y="159.1">U9</text>
<text x="229.8" y="159.1">SMF05C</text>
</g>
<text font-size="2" fill="#800000" x="258" y="129.5">SIM-CARD</text>
</svg>
